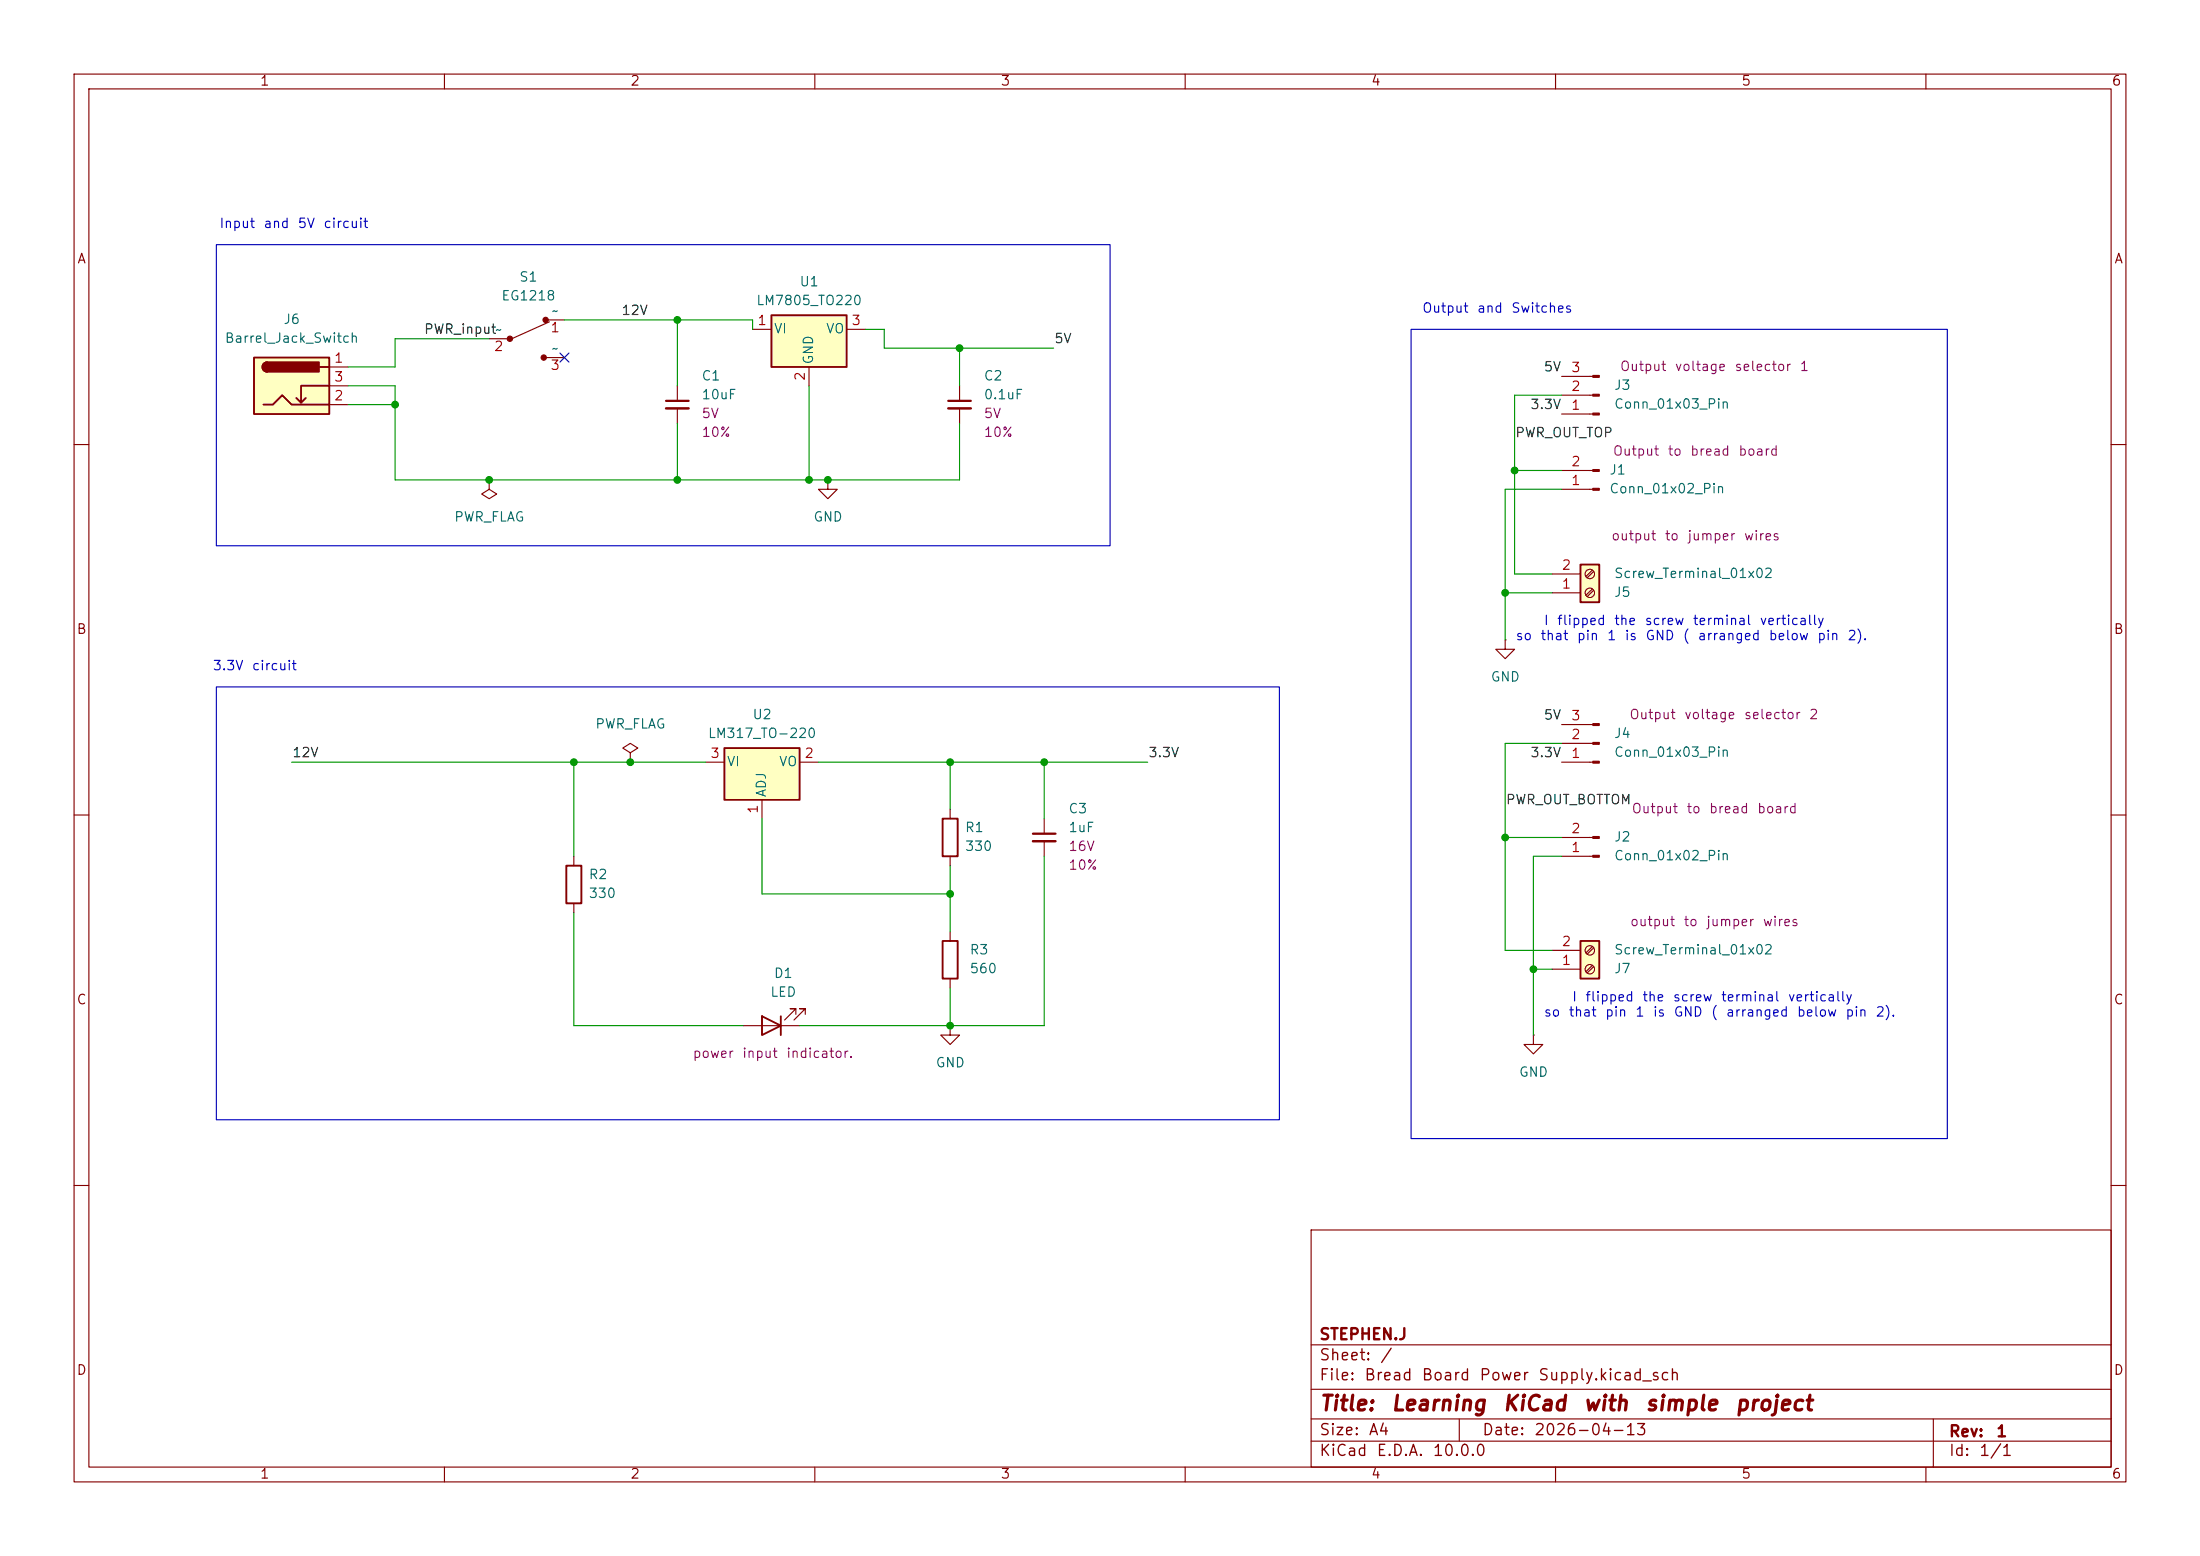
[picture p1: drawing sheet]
<svg xmlns="http://www.w3.org/2000/svg" width="297mm" height="210mm" viewBox="0 0 297 210" stroke-linecap="round" stroke-linejoin="round" font-family="sans-serif">
<g fill="none" stroke="#840000" stroke-width=".15">
<path d="M10 10h277v190h-277zM12 12h273v186h-273zM60 10v2M110 10v2M160 10v2M210 10v2M260 10v2M210.8 55.9h4.2M210.8 53.3h4.2M210.8 50.8h4.2M10 60h2M210.8 66h4.2"/>
<path d="M210.8 63.5h4.2M285 60h2M10 110h2M128.3 109.2v1.3M128.3 115.6v1.2M141 110.5v2M141 113.5v2.1M285 110h2M100.3 138.4h7.6M107.4 136.9v-.8h-.7h.7l-1.5 1.6M108.7 136.9v-.8h-.8h.8l-1.5 1.6M128.3 125.7v1.3"/>
<path d="M128.3 132.1v1.3M10 160h2M177 166h108v32h-108zM285 160h2M60 198v2M110 198v2M160 198v2M177 194.5h108M177 191.5h108M177 187.5h108M177 181.5h108M197 191.5v3"/>
<path d="M210 198v2M260 198v2M261 191.5v6.5"/>
</g>
<g fill="#840000" stroke="#840000" stroke-width=".15">
<path d="M215 65.9h.9v.3h-.9z"/>
<path d="M215 63.4h.9v.2h-.9z"/>
<path d="M215 55.8h.9v.2h-.9z"/>
<path d="M215 53.2h.9v.3h-.9z"/>
<path d="M215 50.7h.9v.2h-.9z"/>
</g>
<path d="M139.4 112.5h3.1" fill="none" stroke="#840000" stroke-width=".3"/>
<path d="M139.4 113.5h3.1" fill="none" stroke="#840000" stroke-width=".33"/>
<path d="M127.3 110.5h2v5.1h-2zM102.9 137.2l2.5 1.2-2.5 1.3zM105.4 137.2v2.5M127.3 127h2v5.1h-2z" fill="none" stroke="#840000" stroke-width=".25"/>
<path d="M34.3 48.3h10.1v7.6h-10.1z" fill="#ffffc2"/>
<path d="M34.3 48.3h10.1v7.6h-10.1zM35.6 54.6h1.2l1.3-1.3 1.3 1.3h5M36.1 48.9a.64 .64 0 0 0-.7 .6 .64 .64 0 0 0 .7 .7M41.3 53.7l-.7 .7M43.2 49.5h1.2M44.4 52.1h-3.8v2.3l-.6-.7" fill="none" stroke="#840000" stroke-width=".25"/>
<g fill="#840000" stroke="#840000" stroke-width=".25">
<path d="M35.6 49.1l.5-.2v1.3a.63 .63 0 0 1-.6-.4 .63 .63 0 0 1 .1-.7z"/>
<path d="M36.1 48.9h7v1.3h-7z"/>
</g>
<g fill="none" stroke="#840000" stroke-width=".15">
<path d="M44.4 49.5h2.6M44.4 54.6h2.6M44.4 52.1h2.6M66 45.7h2.6M73.7 43.2h2.5M73.7 48.3h2.5M74.2 43.4l-5.1 2.3M129.5 52.1v2M129.5 55.1v2.1M66 64.8v1.2l1.1 .7-1.1 .6-1-.6 1-.7M66 64.8h.1M203.2 86.4v1.2h1.3l-1.3 1.3-1.3-1.3h1.3"/>
<path d="M203.2 86.4h.1M85.1 101.6l1-.6-1-.7-1 .7 1 .6v1.3M85.1 102.9h.1M128.3 138.4v1.3h1.2l-1.2 1.3-1.3-1.3h1.3M128.3 138.4h.1"/>
</g>
<g fill="#840000" stroke="#840000" stroke-width=".15">
<circle cx="68.8" cy="45.7" r=".36"/>
<circle cx="73.4" cy="48.3" r=".36"/>
<circle cx="73.7" cy="43.2" r=".36"/>
</g>
<path d="M128 54.1h3.1" fill="none" stroke="#840000" stroke-width=".3"/>
<path d="M128 55.1h3.1" fill="none" stroke="#840000" stroke-width=".33"/>
<path d="M104.1 42.5h10.2v7h-10.2z" fill="#ffffc2"/>
<path d="M104.1 42.5h10.2v7h-10.2zM76.5 116.8h2v5.1h-2z" fill="none" stroke="#840000" stroke-width=".25"/>
<path d="M91.4 52.1v2M91.4 55.1v2.1M101.6 44.5h2.5M109.2 49.5v2.6M114.3 44.5h2.5M111.8 64.8v1.2h1.2l-1.2 1.3-1.3-1.3h1.3M111.8 64.8h.1M77.5 115.6v1.2M77.5 121.9v1.3" fill="none" stroke="#840000" stroke-width=".15"/>
<path d="M89.9 54.1h3.1" fill="none" stroke="#840000" stroke-width=".3"/>
<path d="M89.9 55.1h3.1" fill="none" stroke="#840000" stroke-width=".33"/>
<path d="M97.8 101h10.1v7h-10.1z" fill="#ffffc2"/>
<path d="M97.8 101h10.1v7h-10.1z" fill="none" stroke="#840000" stroke-width=".25"/>
<path d="M95.2 102.9h2.6M102.9 108v2.5M107.9 102.9h2.6" fill="none" stroke="#840000" stroke-width=".15"/>
<path d="M213.4 76.2h2.5v5.1h-2.5z" fill="#ffffc2"/>
<path d="M213.4 76.2h2.5v5.1h-2.5z" fill="none" stroke="#840000" stroke-width=".25"/>
<g fill="none" stroke="#840000" stroke-width=".15">
<path d="M209.5 77.5h3.9M215 79.5l-.9 .8M215 77l-.9 .8M215.1 79.7l-.8 .8M215.1 77.1l-.8 .9M209.5 80h3.9M210.8 115.6h4.2M210.8 113h4.2M207 139.7v1.3h1.3l-1.3 1.2-1.3-1.2h1.3M207 139.7h.1"/>
<circle cx="214.6" cy="77.5" r=".63"/>
<circle cx="214.6" cy="80" r=".63"/>
</g>
<g fill="#840000" stroke="#840000" stroke-width=".15">
<path d="M215 115.4h.9v.3h-.9z"/>
<path d="M215 112.9h.9v.3h-.9z"/>
</g>
<path d="M213.4 127h2.5v5.1h-2.5z" fill="#ffffc2"/>
<path d="M213.4 127h2.5v5.1h-2.5z" fill="none" stroke="#840000" stroke-width=".25"/>
<g fill="none" stroke="#840000" stroke-width=".15">
<path d="M210.8 97.8h4.2M210.8 102.9h4.2M210.8 100.3h4.2M209.5 130.8h3.9M209.5 128.3h3.9M215 130.3l-.9 .8M215 127.8l-.9 .8M215.1 130.5l-.8 .8M215.1 127.9l-.8 .9"/>
<circle cx="214.6" cy="128.3" r=".63"/>
<circle cx="214.6" cy="130.8" r=".63"/>
</g>
<g fill="#840000" stroke="#840000" stroke-width=".15">
<path d="M215 102.7h.9v.3h-.9z"/>
<path d="M215 100.2h.9v.3h-.9z"/>
<path d="M215 97.7h.9v.2h-.9z"/>
</g>
<g fill="none" stroke="#009600" stroke-width=".15">
<path d="M47 52.1h6.3v12.7h76.2v-7.6M47 54.6h6.3M66 45.7h-12.7v3.8h-6.3M76.2 43.2h25.4v1.3M91.4 43.2v8.9M91.4 57.2v7.6M109.2 52.1v12.7M116.8 44.5h2.6v2.5h22.8M129.5 47v5.1M210.8 53.3h-6.3v24.2h5M204.5 63.5h6.3M210.8 66h-7.6v20.4"/>
<path d="M203.2 80h6.3M39.4 102.9h55.8M77.5 102.9v12.7M102.9 110.5v10.2h25.4M110.5 102.9h44.4M128.3 102.9v6.3M128.3 116.8v8.9M141 115.6v22.8h-33.1M141 102.9v7.6M203.2 113h7.6M210.8 100.3h-7.6v28h6.3M210.8 115.6h-3.8v24.1"/>
<path d="M77.5 123.2v15.2h22.8M128.3 133.4v5M207 130.8h2.5"/>
</g>
<path d="M75.6 47.7l1.2 1.2M76.8 47.7l-1.2 1.2" fill="none" stroke="#000084" stroke-width=".15"/>
<path d="M29.2 33h120.7v40.7h-120.7zM190.5 44.5h72.4v109.2h-72.4zM29.2 92.7h143.5v58.4h-143.5z" fill="none" stroke="#0000c2" stroke-width=".15"/>
<g fill="#009600" stroke="#009600" stroke-width=".14">
<circle cx="53.3" cy="54.6" r=".46"/>
<circle cx="91.4" cy="64.8" r=".46"/>
<circle cx="111.8" cy="64.8" r=".46"/>
<circle cx="91.4" cy="43.2" r=".46"/>
<circle cx="109.2" cy="64.8" r=".46"/>
<circle cx="129.5" cy="47" r=".46"/>
<circle cx="66" cy="64.8" r=".46"/>
<circle cx="204.5" cy="63.5" r=".46"/>
<circle cx="207" cy="130.8" r=".46"/>
<circle cx="203.2" cy="80" r=".46"/>
<circle cx="203.2" cy="113" r=".46"/>
<circle cx="77.5" cy="102.9" r=".46"/>
<circle cx="128.3" cy="120.7" r=".46"/>
<circle cx="128.3" cy="138.4" r=".46"/>
<circle cx="141" cy="102.9" r=".46"/>
<circle cx="128.3" cy="102.9" r=".46"/>
<circle cx="85.1" cy="102.9" r=".46"/>
</g>
<g font-size="2" fill="#840000">
<text x="178" y="190.9">Title:</text>
<text x="187.7" y="190.9">Learning</text>
<text x="202.7" y="190.9">KiCad</text>
<text x="213.6" y="190.9">with</text>
<text x="222" y="190.9">simple</text>
<text x="234.1" y="190.9">project</text>
</g>
<g font-size="1.5" fill="#840000">
<text x="178" y="184">Sheet:</text>
<text x="178" y="181.2">STEPHEN.J</text>
<text x="186.2" y="184">/</text>
<text x="178" y="186.7">File:</text>
<text x="184.1" y="186.7">Bread</text>
<text x="191.8" y="186.7">Board</text>
<text x="199.6" y="186.7">Power</text>
<text x="207.6" y="186.7">Supply.kicad_sch</text>
<text x="178" y="196.9">KiCad</text>
<text x="178" y="194.1">Size:</text>
<text x="184.7" y="194.1">A4</text>
<text x="185.7" y="196.9">E.D.A.</text>
<text x="193.3" y="196.9">10.0.0</text>
<text x="200" y="194.1">Date:</text>
<text x="207" y="194.1">2026-04-13</text>
<text x="263" y="194.3">Rev:</text>
<text x="263" y="196.9">Id:</text>
<text x="267.1" y="196.9">1/1</text>
<text x="269.4" y="194.3">1</text>
</g>
<g font-size="1.3" fill="#840000">
<text x="35" y="11.9">1</text>
<text x="85" y="11.9">2</text>
<text x="135" y="11.9">3</text>
<text x="185" y="11.9">4</text>
<text x="235" y="11.9">5</text>
<text x="285" y="11.9">6</text>
<text x="10.3" y="35.9">A</text>
<text x="285.3" y="35.9">A</text>
<text x="10.3" y="85.9">B</text>
<text x="285.3" y="85.9">B</text>
<text x="10.3" y="135.9">C</text>
<text x="285.3" y="135.9">C</text>
<text x="10.3" y="185.9">D</text>
<text x="285.3" y="185.9">D</text>
<text x="35" y="199.9">1</text>
<text x="85" y="199.9">2</text>
<text x="135" y="199.9">3</text>
<text x="185" y="199.9">4</text>
<text x="235" y="199.9">5</text>
<text x="285" y="199.9">6</text>
</g>
<g font-size="1.3" fill="#0000c2">
<text x="29.5" y="31.1">Input</text>
<text x="35.5" y="31.1">and</text>
<text x="40.1" y="31.1">5V</text>
<text x="43.6" y="31.1">circuit</text>
<text x="191.9" y="42.5">Output</text>
<text x="199.3" y="42.5">and</text>
<text x="203.9" y="42.5">Switches</text>
<text x="204.5" y="86.7">so</text>
<text x="207.9" y="86.7">that</text>
<text x="208.3" y="84.7">I</text>
<text x="210.1" y="84.7">flipped</text>
<text x="212.8" y="86.7">pin</text>
<text x="216.9" y="86.7">1</text>
<text x="217.8" y="84.7">the</text>
<text x="219.2" y="86.7">is</text>
<text x="221.9" y="84.7">screw</text>
<text x="222" y="86.7">GND</text>
<text x="227.1" y="86.7">(</text>
<text x="228.4" y="84.7">terminal</text>
<text x="229.1" y="86.7">arranged</text>
<text x="237.5" y="84.7">vertically</text>
<text x="238.7" y="86.7">below</text>
<text x="245.2" y="86.7">pin</text>
<text x="249.3" y="86.7">2).</text>
<text x="28.6" y="90.8">3.3V</text>
<text x="33.9" y="90.8">circuit</text>
<text x="208.3" y="137.5">so</text>
<text x="211.7" y="137.5">that</text>
<text x="212.1" y="135.5">I</text>
<text x="213.9" y="135.5">flipped</text>
<text x="216.6" y="137.5">pin</text>
<text x="220.7" y="137.5">1</text>
<text x="221.6" y="135.5">the</text>
<text x="223.1" y="137.5">is</text>
<text x="225.8" y="135.5">screw</text>
<text x="225.9" y="137.5">GND</text>
<text x="230.9" y="137.5">(</text>
<text x="232.2" y="135.5">terminal</text>
<text x="232.9" y="137.5">arranged</text>
<text x="241.3" y="135.5">vertically</text>
<text x="242.5" y="137.5">below</text>
<text x="249" y="137.5">pin</text>
<text x="253.1" y="137.5">2).</text>
</g>
<g font-size="1.3" fill="#006464">
<text x="67.6" y="40.9">EG1218</text>
<text x="70" y="38.3">S1</text>
<text x="102" y="41.5">LM7805_TO220</text>
<text x="107.8" y="39">U1</text>
<text x="30.3" y="46.6">Barrel_Jack_Switch</text>
<text x="38.2" y="44">J6</text>
<text x="74.4" y="42.9">~</text>
<text x="104.4" y="45.3">VI</text>
<text x="111.4" y="45.3">VO</text>
<text x="74.4" y="48">~</text>
<text x="94.6" y="51.7">C1</text>
<text x="110.1" y="49.3" transform="rotate(-90 110.1 49.3)">GND</text>
<text x="132.7" y="51.7">C2</text>
<text x="217.8" y="52.9">J3</text>
<text x="94.6" y="54.2">10uF</text>
<text x="132.7" y="54.2">0.1uF</text>
<text x="217.8" y="55.5">Conn_01x03_Pin</text>
<text x="217.2" y="64.4">J1</text>
<text x="61.2" y="70.7">PWR_FLAG</text>
<text x="109.7" y="70.7">GND</text>
<text x="217.2" y="66.9">Conn_01x02_Pin</text>
<text x="217.8" y="80.9">J5</text>
<text x="217.8" y="78.3">Screw_Terminal_01x02</text>
<text x="201.2" y="92.3">GND</text>
<text x="80.3" y="98.7">PWR_FLAG</text>
<text x="95.5" y="99.9">LM317_TO-220</text>
<text x="101.5" y="97.4">U2</text>
<text x="217.8" y="99.9">J4</text>
<text x="98" y="103.7">VI</text>
<text x="103.7" y="107.7" transform="rotate(-90 103.7 107.7)">ADJ</text>
<text x="105.1" y="103.7">VO</text>
<text x="217.8" y="102.5">Conn_01x03_Pin</text>
<text x="130.2" y="112.6">R1</text>
<text x="144.2" y="110.1">C3</text>
<text x="144.2" y="112.6">1uF</text>
<text x="217.8" y="113.9">J2</text>
<text x="79.4" y="119">R2</text>
<text x="130.2" y="115.2">330</text>
<text x="217.8" y="116.4">Conn_01x02_Pin</text>
<text x="79.4" y="121.5">330</text>
<text x="130.8" y="129.1">R3</text>
<text x="130.8" y="131.7">560</text>
<text x="217.8" y="131.7">J7</text>
<text x="217.8" y="129.1">Screw_Terminal_01x02</text>
<text x="103.9" y="134.8">LED</text>
<text x="104.4" y="132.3">D1</text>
<text x="126.2" y="144.4">GND</text>
<text x="205" y="145.6">GND</text>
</g>
<g font-size="1.3" fill="#0f0f0f">
<text x="57.1" y="45.4">PWR_input~</text>
<text x="83.8" y="42.8">12V</text>
<text x="142.2" y="46.6">5V</text>
<text x="208.3" y="50.5">5V</text>
<text x="204.5" y="59.3">PWR_OUT_TOP</text>
<text x="206.5" y="55.5">3.3V</text>
<text x="208.3" y="97.4">5V</text>
<text x="39.4" y="102.5">12V</text>
<text x="154.9" y="102.5">3.3V</text>
<text x="206.5" y="102.5">3.3V</text>
<text x="203.2" y="108.9">PWR_OUT_BOTTOM</text>
</g>
<g font-size="1.3" fill="#a90000">
<text x="66.6" y="47.7">2</text>
<text x="74.2" y="45.2">1</text>
<text x="102.2" y="44.2">1</text>
<text x="114.9" y="44.2">3</text>
<text x="45" y="49.3">1</text>
<text x="45" y="51.8">3</text>
<text x="74.2" y="50.2">3</text>
<text x="109" y="51.5" transform="rotate(-90 109 51.5)">2</text>
<text x="212" y="53.1">2</text>
<text x="212" y="50.5">3</text>
<text x="45" y="54.4">2</text>
<text x="212" y="55.6">1</text>
<text x="212" y="65.8">1</text>
<text x="212" y="63.2">2</text>
<text x="210.7" y="77.2">2</text>
<text x="210.7" y="79.8">1</text>
<text x="212" y="100.1">2</text>
<text x="212" y="97.5">3</text>
<text x="95.8" y="102.6">3</text>
<text x="108.5" y="102.6">2</text>
<text x="212" y="102.6">1</text>
<text x="102.6" y="109.9" transform="rotate(-90 102.6 109.9)">1</text>
<text x="212" y="112.8">2</text>
<text x="212" y="115.3">1</text>
<text x="210.7" y="130.6">1</text>
<text x="210.7" y="128">2</text>
</g>
<g font-size="1.3" fill="#840084">
<text x="218.6" y="50.4">Output</text>
<text x="226" y="50.4">voltage</text>
<text x="234.1" y="50.4">selector</text>
<text x="242.9" y="50.4">1</text>
<text x="94.6" y="56.7">5V</text>
<text x="94.6" y="59.3">10%</text>
<text x="132.7" y="56.7">5V</text>
<text x="132.7" y="59.3">10%</text>
<text x="217.6" y="61.8">Output</text>
<text x="225" y="61.8">to</text>
<text x="228.1" y="61.8">bread</text>
<text x="234.6" y="61.8">board</text>
<text x="217.4" y="73.3">output</text>
<text x="224.6" y="73.3">to</text>
<text x="227.7" y="73.3">jumper</text>
<text x="235.3" y="73.3">wires</text>
<text x="219.9" y="97.4">Output</text>
<text x="227.3" y="97.4">voltage</text>
<text x="235.3" y="97.4">selector</text>
<text x="244.1" y="97.4">2</text>
<text x="220.2" y="110.1">Output</text>
<text x="227.6" y="110.1">to</text>
<text x="230.6" y="110.1">bread</text>
<text x="237.1" y="110.1">board</text>
<text x="144.2" y="115.2">16V</text>
<text x="144.2" y="117.7">10%</text>
<text x="220" y="125.3">output</text>
<text x="227.2" y="125.3">to</text>
<text x="230.2" y="125.3">jumper</text>
<text x="237.9" y="125.3">wires</text>
<text x="93.4" y="143.1">power</text>
<text x="100.1" y="143.1">input</text>
<text x="106" y="143.1">indicator.</text>
</g>
</svg>
